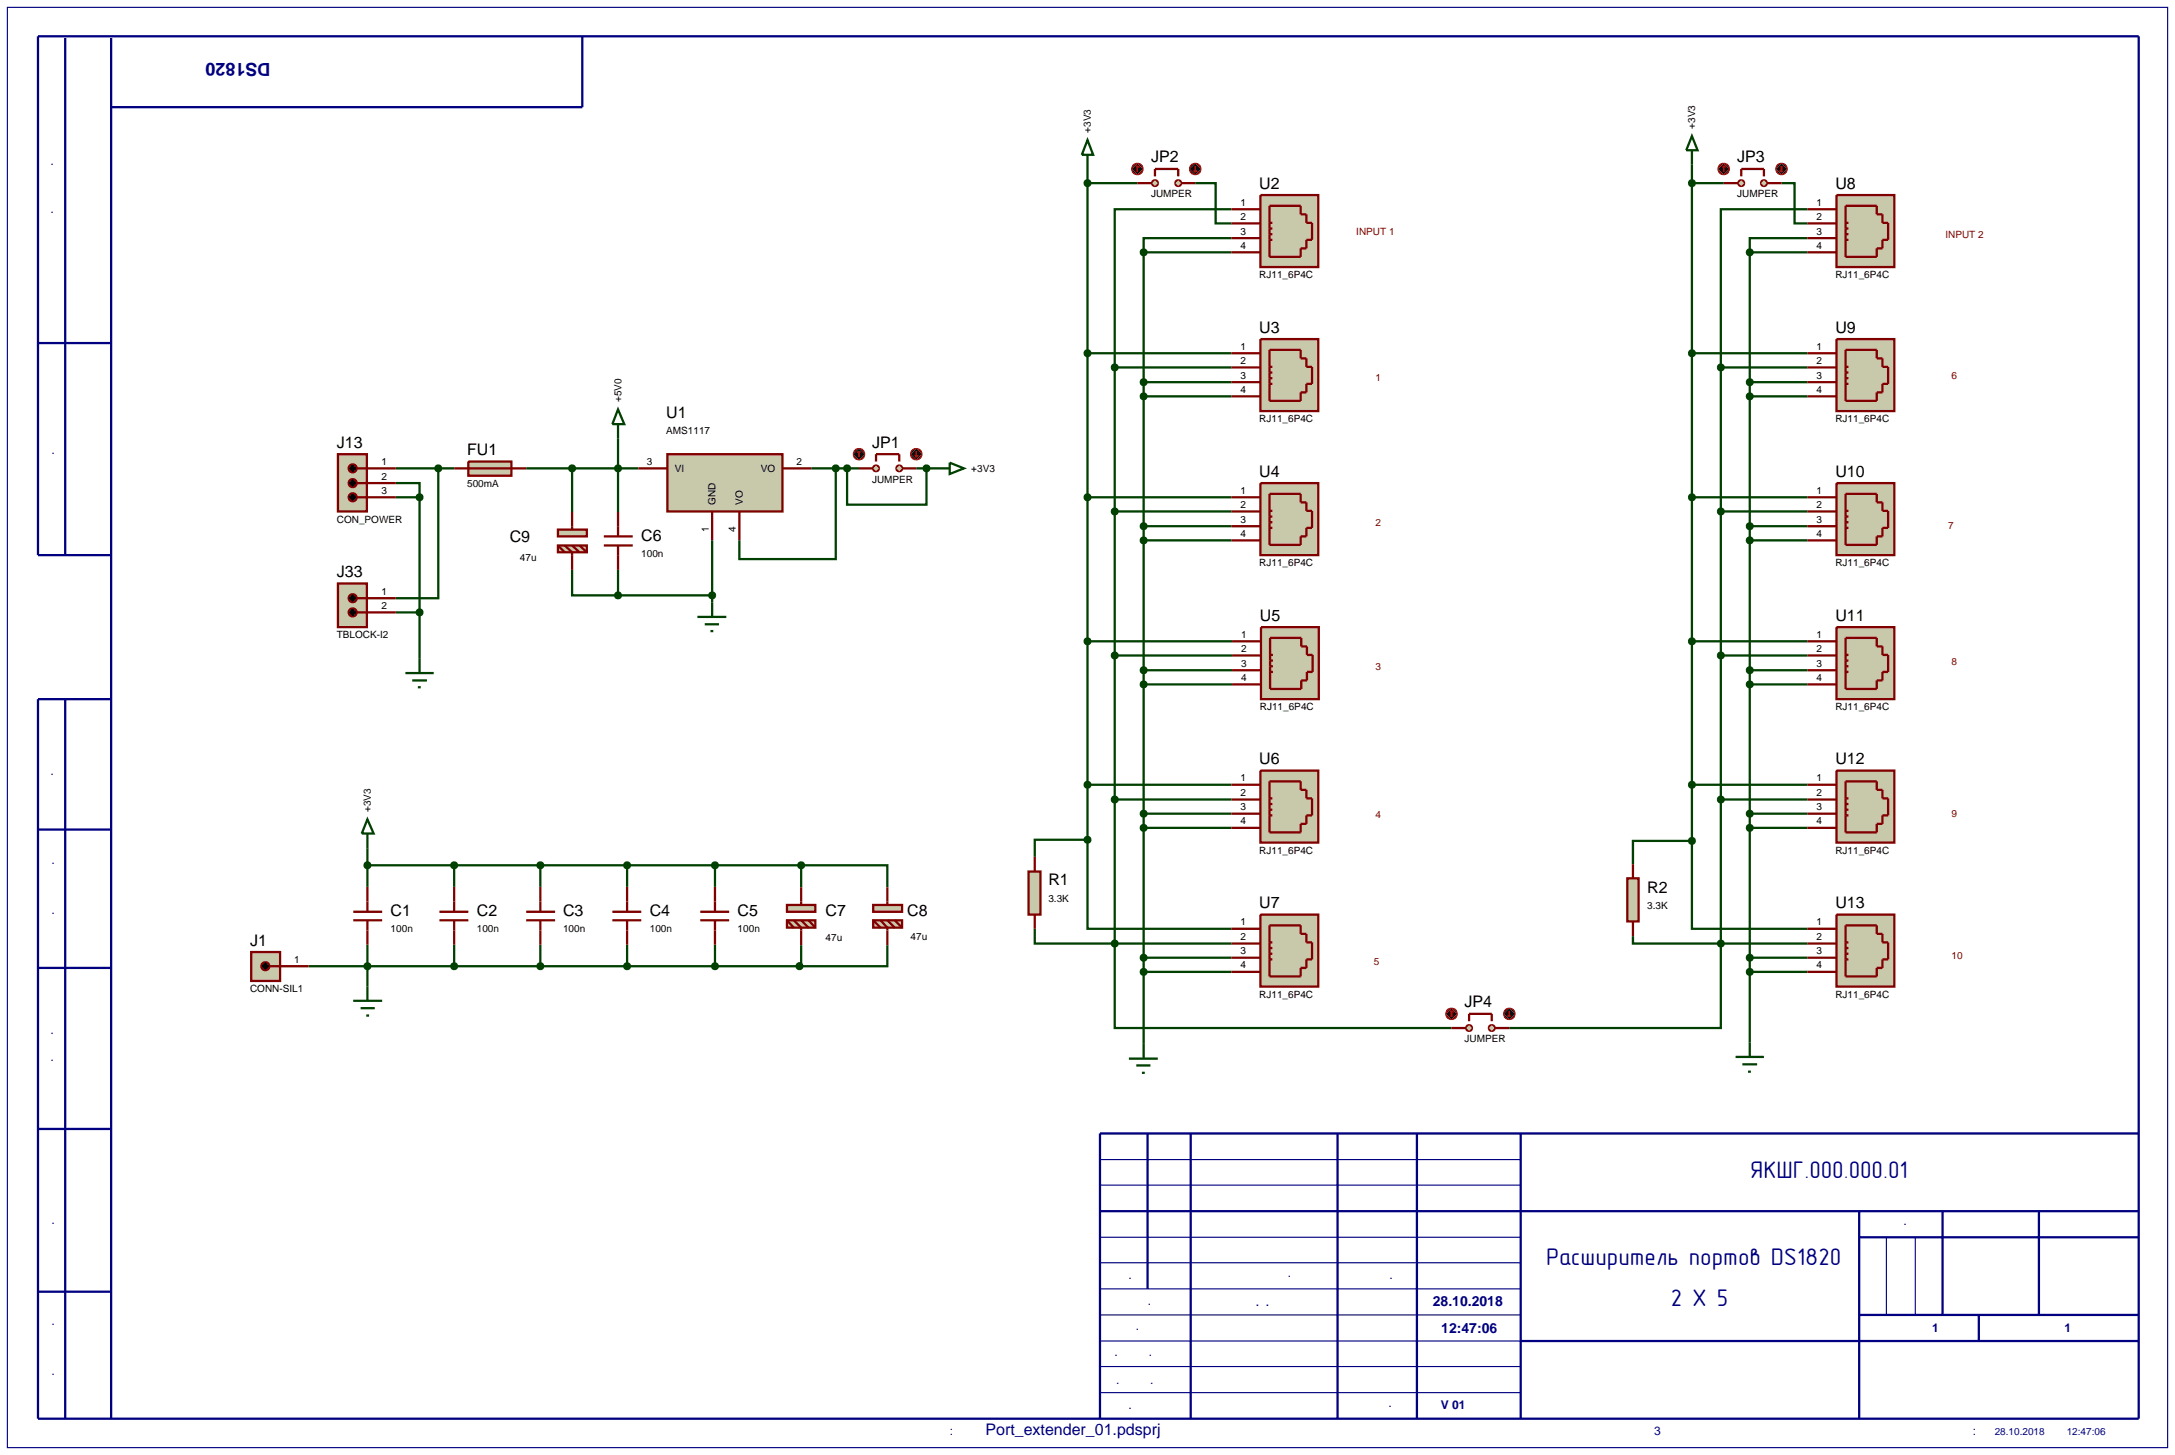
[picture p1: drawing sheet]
<svg xmlns="http://www.w3.org/2000/svg" width="384mm" height="257mm" viewBox="0 0 384 257" stroke-linecap="round" stroke-linejoin="round" font-family="sans-serif">
<path d="M1.3 1.3h381v254h-381zM194 218.2h74.2M194 209h74.2M194 204.5h74.2M332.7 218.2v13.7M337.8 218.2v13.7M194 222.7h74.2M194 231.9h74.2M194 236.5h74.2M194 227.3h74.2M194 241h74.2M194 245.6h74.2" fill="none" stroke="#000080" stroke-width=".2"/>
<g fill="none" stroke="#000080" stroke-width=".4">
<path d="M11.5 6.7v91.2M19.6 6.7v243.5M102.7 6.4v12.5h-83.1M6.7 60.5h12.9M19.6 97.9h-12.9v-91.5h370.5v243.8h-370.5v-126.9h12.9M11.5 123.3v126.9M6.7 146.3h12.9M6.7 170.7h12.9M6.7 199.1h12.9M202.4 199.9v27.4M210 199.9v50.3M235.9 199.9v50.3"/>
<path d="M249.9 199.9v50.3M268.2 199.9v50.3M377.2 199.9h-183.2v50.3M194 213.6h183.2M327.9 213.6v36.6M327.9 218.2h49.3M342.6 213.6v18.3M359.6 213.6v18.3M6.7 227.8h12.9M268.2 236.5h109M327.9 231.9h49.3M349 231.9v4.6"/>
</g>
<g fill="none" stroke="#004000" stroke-width=".4">
<path d="M191.8 29.8v118.3M191.8 32.3h8.8M210.8 32.3h3.6v7.1h2.8M217.2 36.9h-20.6v27.9M298.4 29v119.3M298.4 32.3h5.6M314.2 32.3h2.3v7.1h2.3M318.8 36.9h-15.3v27.9M201.7 44.5h15.5M201.7 44.5v139.6M217.2 42h-15.5v2.5M308.6 44.5v139.4"/>
<path d="M308.6 44.5h10.2M318.8 42h-10.2v2.5M109 77.3v13M191.8 62.3h25.4M196.6 64.8v101.6M196.6 64.8h20.6M201.7 67.4h15.5M201.7 69.9h15.5M298.4 62.3h20.4M303.5 64.8v101.6M303.5 64.8h15.3M308.6 67.4h10.2"/>
<path d="M308.6 69.9h10.2M69.8 85.2h4.2v2.5M69.8 82.6h10.3M69.8 87.7h4.2M74 87.7v28.5M77.3 82.6v22.9h-7.5M92.8 82.6h19.8M100.9 82.6v7.7M125.6 95.3v11M143.1 82.6h8.4M147.4 82.6v16h-17v-3.3M149.4 82.6v6.4h14v-6.4"/>
<path d="M161.6 82.6h3.3M191.8 87.7h25.4M196.6 90.2h20.6M201.7 92.8h15.5M201.7 95.3h15.5M298.4 87.7h20.4M303.5 90.2h15.3M308.6 92.8h10.2M308.6 95.3h10.2M69.8 108h4.2M100.9 100.5v4.5h8.1M109 100.5v4.5"/>
<path d="M109 105h16.6M191.8 113.1h25.5M196.6 115.6h20.7M201.7 118.2h15.6M298.4 113.1h20.4M303.5 115.6h15.3M308.6 118.2h10.2M191.8 138.4h25.4M201.7 120.7h15.6M298.4 138.4h20.4M308.6 120.7h10.2M64.8 149.6v6.8"/>
<path d="M64.8 152.6h76.5M80.1 152.6v3.8M95.3 152.6v3.8M110.6 152.6v3.8M126.1 152.6v3.8M141.3 152.6h15.2v3.9M141.3 152.6v3.9M191.8 148.1v15.7h25.4M191.8 148.1h-9.3v3M196.6 141h20.6M201.7 143.5h15.5M201.7 146h15.5"/>
<path d="M298.4 148.3v15.5h20.4M298.4 148.3h-10.4v4.1M303.5 141h15.3M308.6 143.5h10.2M308.6 146h10.2M54.4 170.4h86.6M64.8 166.6v7.4M80.1 166.6v3.8M95.3 166.6v3.8M110.6 166.6v3.8M126.1 166.6v3.8M141.3 166.7v3.2h-.3v.5"/>
<path d="M156.5 166.7v3.7h-15.5M182.5 163.8v2.6h14.1M196.6 166.4v14.9h59.4M196.6 166.4h20.6M201.7 168.9h15.5M201.7 171.4h15.5M288 165.1v1.3h15.5M303.5 166.4v14.9h-37.3M303.5 166.4h15.3M308.6 168.9h10.2M308.6 171.4h10.2"/>
</g>
<path d="M117.7 80.1h20.3v10.1h-20.3z" fill="#c8c8aa" stroke="#800000" stroke-width=".4"/>
<path d="M112.6 82.6h5.1M125.6 90.2v5.1M130.4 90.2v5.1M138 82.6h5.1" fill="none" stroke="#800000" stroke-width=".4"/>
<path d="M82.6 81.4h7.6v2.5h-7.6z" fill="#c8c8aa" stroke="#800000" stroke-width=".4"/>
<path d="M80.1 82.6h12.7" fill="none" stroke="#800000" stroke-width=".4"/>
<path d="M59.6 80.1h5.1v10.1h-5.1z" fill="#c8c8aa" stroke="#800000" stroke-width=".4"/>
<path d="M62.9 82.6h6.9M62.9 85.2h6.9M62.9 87.7h6.9" fill="none" stroke="#800000" stroke-width=".4"/>
<g fill="#000" stroke="#800000" stroke-width=".4">
<path d="M61.7 82.1l.5-.2-.7 .7zM62.2 81.9a.68 .68 0 0 1 .7 .7zM62.9 82.6a.68 .68 0 0 1-.7 .7zM61.5 82.6l.7 .7a.68 .68 0 0 1-.7-.7z"/>
<path d="M61.7 84.7l.5-.2-.7 .7zM62.2 84.5a.68 .68 0 0 1 .7 .7zM62.9 85.2a.68 .68 0 0 1-.7 .7zM61.5 85.2l.7 .7a.68 .68 0 0 1-.7-.7z"/>
<path d="M61.7 87.2l.5-.2-.7 .7zM62.2 87a.68 .68 0 0 1 .7 .7zM62.9 87.7a.68 .68 0 0 1-.7 .7zM61.5 87.7l.7 .7a.68 .68 0 0 1-.7-.7z"/>
</g>
<path d="M62.2 81.9l.7 .7-.7 .7-.7-.7zM62.2 84.5l.7 .7-.7 .7-.7-.7zM61.5 87.7l.7-.7 .7 .7-.7 .7z" fill="#000"/>
<path d="M59.6 102.9h5.1v7.7h-5.1z" fill="#c8c8aa" stroke="#800000" stroke-width=".4"/>
<g fill="none" stroke="#800000" stroke-width=".4">
<path d="M62.9 105.5h6.9M62.9 108h6.9M64.8 156.4v4.4M80.1 156.4v4.4M95.3 156.4v4.4M110.6 156.4v4.4M126.1 156.4v4.4M62.3 162.3h5.1M62.3 160.8h5.1M64.8 162.3v4.3M77.5 162.3h5.1M77.5 160.8h5.1"/>
<path d="M80.1 162.3v4.3M92.8 162.3h5.1M92.8 160.8h5.1M95.3 162.3v4.3M108 162.3h5.1M108 160.8h5.1M110.6 162.3v4.3M123.5 162.3h5.1M123.5 160.8h5.1M126.1 162.3v4.3"/>
</g>
<g fill="#000" stroke="#800000" stroke-width=".4">
<path d="M61.7 105l.5-.2-.7 .7zM62.2 104.8a.68 .68 0 0 1 .7 .7zM62.9 105.5a.68 .68 0 0 1-.7 .7zM61.5 105.5l.7 .7a.68 .68 0 0 1-.7-.7z"/>
<path d="M61.7 107.5l.5-.2-.7 .7zM62.2 107.3a.68 .68 0 0 1 .7 .7zM62.9 108a.68 .68 0 0 1-.7 .7zM61.5 108l.7 .7a.68 .68 0 0 1-.7-.7z"/>
</g>
<path d="M61.5 105.5l.7-.7 .7 .7-.7 .7zM62.2 107.3l.7 .7-.7 .7-.7-.7z" fill="#000"/>
<g fill="#c8c8aa" stroke="#800000" stroke-width=".4">
<path d="M138.8 159.6h5v1.2h-5z"/>
<path d="M138.8 162.3h5v1.3h-5z"/>
</g>
<path d="M141.3 156.5v3.1M138.8 162.3l1.2 1.3M140 162.3l1.3 1.3v3.1M141.3 162.3l1.3 1.3M142.6 162.3l1.2 1.3" fill="none" stroke="#800000" stroke-width=".4"/>
<g fill="#c8c8aa" stroke="#800000" stroke-width=".4">
<path d="M154 159.6h5.1v1.2h-5.1z"/>
<path d="M154 162.3h5.1v1.3h-5.1z"/>
</g>
<path d="M156.5 156.5v3.1M154 162.3l1.3 1.3M155.3 162.3l1.2 1.3v3.1M156.5 162.3l1.3 1.3M157.8 162.3l1.3 1.3" fill="none" stroke="#800000" stroke-width=".4"/>
<g fill="#c8c8aa" stroke="#800000" stroke-width=".4">
<path d="M98.4 93.4h5.1v1.2h-5.1z"/>
<path d="M98.4 96.2h5.1v1.2h-5.1z"/>
</g>
<path d="M98.4 96.2l1.2 1.2M99.6 96.2l1.3 1.2v3.1M100.9 90.3v3.1M100.9 96.2l1.3 1.2M102.2 96.2l1.3 1.2M106.5 96.2h5.1M106.5 94.6h5.1M109 90.3v4.3M109 96.2v4.3" fill="none" stroke="#800000" stroke-width=".4"/>
<path d="M71.5 118.7h5M72.7 120h2.6M74 116.2v2.5M123 108.8h5.1M124.3 110.1h2.5M125.3 111.3h.5M125.6 106.3v2.5M73.7 121.2h.5M62.3 176.5h5.1M63.6 177.8h2.5M64.6 179.1h.5M64.8 174v2.5" fill="none" stroke="#004000" stroke-width=".4"/>
<path d="M73.6 107.7l.4-.2-.5 .5zM74 107.5l.4 .2 .1 .3zM74.5 108l-.1 .3-.4 .2zM73.5 108l.5 .5-.3-.1z" fill="#004000" stroke="#004000" stroke-width=".4"/>
<path d="M73.5 108l.5-.5 .5 .5-.5 .5z" fill="#004000"/>
<g fill="none" stroke="#004000" stroke-width=".4">
<path d="M191.8 24.7l1 2.6h-2zM191.8 27.3v2.5M298.4 24l1 2.5h-2zM298.4 26.5v2.5M109 72.2l1.1 2.6h-2.1zM109 74.8v2.5M164.9 82.6h2.6M167.5 81.6l2.5 1-2.5 1zM64.8 144.5l1.1 2.5h-2.1zM64.8 147v2.6M199.1 186.7h5.1M200.4 187.9h2.5"/>
<path d="M201.4 189.2h.5M201.7 184.1v2.6M306.1 186.4h5M307.3 187.7h2.6M308.3 189h.5M308.6 183.9v2.5"/>
</g>
<path d="M108.7 82.2l.3-.1-.5 .5zM109 82.1l.4 .2 .1 .3zM109 83.1l.5-.5-.2 .4zM108.5 82.6l.5 .5-.4-.2z" fill="#004000" stroke="#004000" stroke-width=".4"/>
<path d="M109 82.1l.5 .5-.5 .5-.5-.5z" fill="#004000"/>
<path d="M64.4 152.3l.4-.2-.5 .5zM64.8 152.1l.4 .2 .1 .3zM65.3 152.6l-.2 .4-.3 .1zM64.3 152.6l.5 .5-.3-.1z" fill="#004000" stroke="#004000" stroke-width=".4"/>
<path d="M64.3 152.6l.5-.5 .5 .5-.5 .5z" fill="#004000"/>
<path d="M64.5 170l.3-.1-.5 .5zM64.8 169.9l.4 .2 .1 .3zM64.8 170.9l.5-.5-.2 .4zM64.3 170.4l.5 .5-.3-.1z" fill="#004000" stroke="#004000" stroke-width=".4"/>
<path d="M64.8 169.9l.5 .5-.5 .5-.5-.5z" fill="#004000"/>
<path d="M79.7 152.3l.4-.2-.5 .5zM80.1 152.1l.3 .1 .2 .4zM80.6 152.6l-.2 .4-.3 .1zM79.6 152.6l.5 .5-.3-.1z" fill="#004000" stroke="#004000" stroke-width=".4"/>
<path d="M79.6 152.6l.5-.5 .5 .5-.5 .5z" fill="#004000"/>
<path d="M94.9 152.3l.4-.2-.5 .5zM95.3 152.1l.4 .2 .1 .3zM95.8 152.6l-.2 .4-.3 .1zM94.8 152.6l.5 .5-.3-.1z" fill="#004000" stroke="#004000" stroke-width=".4"/>
<path d="M94.8 152.6l.5-.5 .5 .5-.5 .5z" fill="#004000"/>
<path d="M110.2 152.3l.4-.2-.5 .5zM110.6 152.1l.4 .2 .1 .3zM111.1 152.6l-.2 .4-.3 .1zM110.1 152.6l.5 .5-.3-.1z" fill="#004000" stroke="#004000" stroke-width=".4"/>
<path d="M110.1 152.6l.5-.5 .5 .5-.5 .5z" fill="#004000"/>
<path d="M79.8 170l.3-.1-.5 .5zM80.1 169.9l.3 .1 .2 .4zM80.1 170.9l.5-.5-.2 .4zM79.6 170.4l.5 .5-.3-.1z" fill="#004000" stroke="#004000" stroke-width=".4"/>
<path d="M80.1 169.9l.5 .5-.5 .5-.5-.5z" fill="#004000"/>
<path d="M95 170l.3-.1-.5 .5zM95.3 169.9l.4 .2 .1 .3zM95.8 170.4l-.2 .4-.3 .1zM94.8 170.4l.5 .5-.3-.1z" fill="#004000" stroke="#004000" stroke-width=".4"/>
<path d="M95.3 169.9l.5 .5-.5 .5-.5-.5z" fill="#004000"/>
<path d="M110.3 170l.3-.1-.5 .5zM110.6 169.9l.4 .2 .1 .3zM111.1 170.4l-.2 .4-.3 .1zM110.1 170.4l.5 .5-.3-.1z" fill="#004000" stroke="#004000" stroke-width=".4"/>
<path d="M110.6 169.9l.5 .5-.5 .5-.5-.5z" fill="#004000"/>
<path d="M147 82.3l.4-.2-.5 .5zM147.4 82.1l.4 .2 .1 .3zM147.9 82.6l-.1 .3-.4 .2zM146.9 82.6l.5 .5-.3-.1z" fill="#004000" stroke="#004000" stroke-width=".4"/>
<path d="M146.9 82.6l.5-.5 .5 .5-.5 .5z" fill="#004000"/>
<path d="M222.3 34.4h10.2v12.7h-10.2z" fill="#c8c8aa" stroke="#800000" stroke-width=".4"/>
<path d="M217.2 39.4h5.1M217.2 36.9h5.1M223.9 36.3h5.5v1.5h1v1.5h1v3h-1v1.5h-1v1.5h-5.5zM223.9 39.3h.5M217.2 44.5h5.1M217.2 42h5.1M223.9 42.3h.5M223.9 40.3h.5M223.9 41.3h.5" fill="none" stroke="#800000" stroke-width=".4"/>
<path d="M222.3 59.8h10.2v12.7h-10.2z" fill="#c8c8aa" stroke="#800000" stroke-width=".4"/>
<path d="M217.2 69.9h5.1M217.2 67.4h5.1M217.2 64.8h5.1M217.2 62.3h5.1M223.9 61.7h5.5v1.5h1v1.5h1v3h-1v1.5h-1v1.5h-5.5zM223.9 64.7h.5M223.9 67.7h.5M223.9 65.7h.5M223.9 66.7h.5" fill="none" stroke="#800000" stroke-width=".4"/>
<path d="M222.3 85.2h10.2v12.7h-10.2z" fill="#c8c8aa" stroke="#800000" stroke-width=".4"/>
<path d="M217.2 95.3h5.1M217.2 92.8h5.1M217.2 90.2h5.1M217.2 87.7h5.1M223.9 87.1h5.5v1.5h1v1.5h1v3h-1v1.5h-1v1.5h-5.5zM223.9 90.1h.5M223.9 93.1h.5M223.9 91.1h.5M223.9 92.1h.5" fill="none" stroke="#800000" stroke-width=".4"/>
<path d="M222.4 110.6h10.2v12.7h-10.2z" fill="#c8c8aa" stroke="#800000" stroke-width=".4"/>
<path d="M217.3 118.2h5.1M217.3 115.6h5.1M217.3 113.1h5.1M224 112.5h5.5v1.5h1v1.5h1v3h-1v1.5h-1v1.5h-5.5zM224 115.5h.5M224 118.5h.5M224 116.5h.5M224 117.5h.5M217.3 120.7h5.1" fill="none" stroke="#800000" stroke-width=".4"/>
<path d="M222.3 135.9h10.2v12.7h-10.2z" fill="#c8c8aa" stroke="#800000" stroke-width=".4"/>
<path d="M217.2 138.4h5.1M223.9 137.8h5.5v1.5h1v1.5h1v3h-1v1.5h-1v1.5h-5.5zM217.2 146h5.1M217.2 143.5h5.1M217.2 141h5.1M223.9 140.8h.5M223.9 143.8h.5M223.9 141.8h.5M223.9 142.8h.5" fill="none" stroke="#800000" stroke-width=".4"/>
<path d="M222.3 161.3h10.2v12.7h-10.2z" fill="#c8c8aa" stroke="#800000" stroke-width=".4"/>
<path d="M217.2 171.4h5.1M217.2 168.9h5.1M217.2 166.4h5.1M217.2 163.8h5.1M223.9 163.2h5.5v1.5h1v1.5h1v3h-1v1.5h-1v1.5h-5.5zM223.9 166.2h.5M223.9 169.2h.5M223.9 167.2h.5M223.9 168.2h.5" fill="none" stroke="#800000" stroke-width=".4"/>
<path d="M323.9 34.4h10.2v12.7h-10.2z" fill="#c8c8aa" stroke="#800000" stroke-width=".4"/>
<path d="M318.8 39.4h5.1M318.8 36.9h5.1M325.5 36.3h5.5v1.5h1v1.5h1v3h-1v1.5h-1v1.5h-5.5zM325.5 39.3h.5M318.8 44.5h5.1M318.8 42h5.1M325.5 42.3h.5M325.5 40.3h.5M325.5 41.3h.5" fill="none" stroke="#800000" stroke-width=".4"/>
<path d="M323.9 59.8h10.2v12.7h-10.2z" fill="#c8c8aa" stroke="#800000" stroke-width=".4"/>
<path d="M318.8 69.9h5.1M318.8 67.4h5.1M318.8 64.8h5.1M318.8 62.3h5.1M325.5 61.7h5.5v1.5h1v1.5h1v3h-1v1.5h-1v1.5h-5.5zM325.5 64.7h.5M325.5 67.7h.5M325.5 65.7h.5M325.5 66.7h.5" fill="none" stroke="#800000" stroke-width=".4"/>
<path d="M323.9 85.2h10.2v12.7h-10.2z" fill="#c8c8aa" stroke="#800000" stroke-width=".4"/>
<path d="M318.8 95.3h5.1M318.8 92.8h5.1M318.8 90.2h5.1M318.8 87.7h5.1M325.5 87.1h5.5v1.5h1v1.5h1v3h-1v1.5h-1v1.5h-5.5zM325.5 90.1h.5M325.5 93.1h.5M325.5 91.1h.5M325.5 92.1h.5" fill="none" stroke="#800000" stroke-width=".4"/>
<path d="M323.9 110.6h10.2v12.7h-10.2z" fill="#c8c8aa" stroke="#800000" stroke-width=".4"/>
<path d="M318.8 118.2h5.1M318.8 115.6h5.1M318.8 113.1h5.1M325.5 112.5h5.5v1.5h1v1.5h1v3h-1v1.5h-1v1.5h-5.5zM325.5 115.5h.5M325.5 118.5h.5M325.5 116.5h.5M325.5 117.5h.5M318.8 120.7h5.1" fill="none" stroke="#800000" stroke-width=".4"/>
<path d="M323.9 135.9h10.2v12.7h-10.2z" fill="#c8c8aa" stroke="#800000" stroke-width=".4"/>
<path d="M318.8 138.4h5.1M325.5 137.8h5.5v1.5h1v1.5h1v3h-1v1.5h-1v1.5h-5.5zM318.8 146h5.1M318.8 143.5h5.1M318.8 141h5.1M325.5 140.8h.5M325.5 143.8h.5M325.5 141.8h.5M325.5 142.8h.5" fill="none" stroke="#800000" stroke-width=".4"/>
<path d="M323.9 161.3h10.2v12.7h-10.2z" fill="#c8c8aa" stroke="#800000" stroke-width=".4"/>
<path d="M318.8 171.4h5.1M318.8 168.9h5.1M318.8 166.4h5.1M318.8 163.8h5.1M325.5 163.2h5.5v1.5h1v1.5h1v3h-1v1.5h-1v1.5h-5.5zM325.5 166.2h.5M325.5 169.2h.5M325.5 167.2h.5M325.5 168.2h.5" fill="none" stroke="#800000" stroke-width=".4"/>
<path d="M308.2 67.1l.4-.2-.5 .5zM308.6 66.9l.3 .1 .2 .4zM308.6 67.9l.5-.5-.2 .4zM308.1 67.4l.5 .5-.3-.1z" fill="#004000" stroke="#004000" stroke-width=".4"/>
<path d="M308.1 67.4l.5-.5 .5 .5-.5 .5z" fill="#004000"/>
<path d="M308.2 69.6l.4-.2-.5 .5zM308.6 69.4l.4 .2 .1 .3zM309.1 69.9l-.1 .3-.4 .2zM308.1 69.9l.5 .5-.3-.1z" fill="#004000" stroke="#004000" stroke-width=".4"/>
<path d="M308.1 69.9l.5-.5 .5 .5-.5 .5z" fill="#004000"/>
<path d="M308.2 92.5l.4-.2-.5 .5zM308.6 92.3l.4 .2 .1 .3zM308.6 93.3l.5-.5-.1 .3zM308.1 92.8l.5 .5-.3-.1z" fill="#004000" stroke="#004000" stroke-width=".4"/>
<path d="M308.1 92.8l.5-.5 .5 .5-.5 .5z" fill="#004000"/>
<path d="M308.3 94.9l.3-.1-.5 .5zM308.6 94.8l.4 .2 .1 .3zM308.6 95.8l.5-.5-.1 .3zM308.1 95.3l.5 .5-.3-.1z" fill="#004000" stroke="#004000" stroke-width=".4"/>
<path d="M308.6 94.8l.5 .5-.5 .5-.5-.5z" fill="#004000"/>
<path d="M308.2 44.2l.4-.2-.5 .5zM308.6 44l.4 .2 .1 .3zM309.1 44.5l-.1 .3-.4 .2zM308.1 44.5l.5 .5-.3-.1z" fill="#004000" stroke="#004000" stroke-width=".4"/>
<path d="M308.1 44.5l.5-.5 .5 .5-.5 .5z" fill="#004000"/>
<path d="M308.2 117.9l.4-.2-.5 .5zM308.6 117.7l.4 .2 .1 .3zM308.6 118.7l.5-.5-.1 .3zM308.1 118.2l.5 .5-.3-.1z" fill="#004000" stroke="#004000" stroke-width=".4"/>
<path d="M308.1 118.2l.5-.5 .5 .5-.5 .5z" fill="#004000"/>
<path d="M308.3 120.3l.3-.1-.5 .5zM308.6 120.2l.4 .2 .1 .3zM308.6 121.2l.5-.5-.1 .3zM308.1 120.7l.5 .5-.3-.1z" fill="#004000" stroke="#004000" stroke-width=".4"/>
<path d="M308.6 120.2l.5 .5-.5 .5-.5-.5z" fill="#004000"/>
<path d="M308.3 143.1l.3-.1-.5 .5zM308.6 143l.4 .2 .1 .3zM308.6 144l.5-.5-.1 .3zM308.1 143.5l.5 .5-.3-.1z" fill="#004000" stroke="#004000" stroke-width=".4"/>
<path d="M308.6 143l.5 .5-.5 .5-.5-.5z" fill="#004000"/>
<path d="M308.2 145.7l.4-.2-.5 .5zM308.6 145.5l.4 .2 .1 .3zM309.1 146l-.1 .3-.4 .2zM308.1 146l.5 .5-.4-.2z" fill="#004000" stroke="#004000" stroke-width=".4"/>
<path d="M308.1 146l.5-.5 .5 .5-.5 .5z" fill="#004000"/>
<path d="M308.3 168.5l.3-.1-.5 .5zM308.6 168.4l.4 .2 .1 .3zM308.6 169.4l.5-.5-.2 .4zM308.1 168.9l.5 .5-.3-.1z" fill="#004000" stroke="#004000" stroke-width=".4"/>
<path d="M308.6 168.4l.5 .5-.5 .5-.5-.5z" fill="#004000"/>
<path d="M308.2 171.1l.4-.2-.5 .5zM308.6 170.9l.3 .1 .2 .4zM309.1 171.4l-.1 .3-.4 .2zM308.1 171.4l.5 .5-.4-.2z" fill="#004000" stroke="#004000" stroke-width=".4"/>
<path d="M308.1 171.4l.5-.5 .5 .5-.5 .5z" fill="#004000"/>
<path d="M201.4 44.1l.3-.1-.5 .5zM201.7 44l.4 .2 .1 .3zM202.2 44.5l-.2 .4-.3 .1zM201.2 44.5l.5 .5-.4-.2z" fill="#004000" stroke="#004000" stroke-width=".4"/>
<path d="M201.7 44l.5 .5-.5 .5-.5-.5z" fill="#004000"/>
<path d="M201.4 67l.3-.1-.5 .5zM201.7 66.9l.3 .1 .2 .4zM202.2 67.4l-.2 .4-.3 .1zM201.2 67.4l.5 .5-.4-.2z" fill="#004000" stroke="#004000" stroke-width=".4"/>
<path d="M201.2 67.4l.5-.5 .5 .5-.5 .5z" fill="#004000"/>
<path d="M201.4 69.5l.3-.1-.5 .5zM201.7 69.4l.4 .2 .1 .3zM202.2 69.9l-.2 .4-.3 .1zM201.2 69.9l.5 .5-.4-.2z" fill="#004000" stroke="#004000" stroke-width=".4"/>
<path d="M201.7 69.4l.5 .5-.5 .5-.5-.5z" fill="#004000"/>
<path d="M201.3 92.5l.4-.2-.5 .5zM201.7 92.3l.3 .1 .2 .4zM202.2 92.8l-.2 .4-.3 .1zM201.2 92.8l.5 .5-.4-.2z" fill="#004000" stroke="#004000" stroke-width=".4"/>
<path d="M201.2 92.8l.5-.5 .5 .5-.5 .5z" fill="#004000"/>
<path d="M201.4 94.9l.3-.1-.5 .5zM201.7 94.8l.4 .2 .1 .3zM202.2 95.3l-.2 .4-.3 .1zM201.2 95.3l.5 .5-.4-.2z" fill="#004000" stroke="#004000" stroke-width=".4"/>
<path d="M201.7 94.8l.5 .5-.5 .5-.5-.5z" fill="#004000"/>
<path d="M201.4 143.1l.3-.1-.5 .5zM201.7 143l.4 .2 .1 .3zM202.2 143.5l-.2 .4-.3 .1zM201.2 143.5l.5 .5-.4-.2z" fill="#004000" stroke="#004000" stroke-width=".4"/>
<path d="M201.7 143l.5 .5-.5 .5-.5-.5z" fill="#004000"/>
<path d="M201.3 145.7l.4-.2-.5 .5zM201.7 145.5l.3 .1 .2 .4zM202.2 146l-.1 .3-.4 .2zM201.2 146l.5 .5-.4-.2z" fill="#004000" stroke="#004000" stroke-width=".4"/>
<path d="M201.2 146l.5-.5 .5 .5-.5 .5z" fill="#004000"/>
<path d="M201.4 168.5l.3-.1-.5 .5zM201.7 168.4l.4 .2 .1 .3zM202.2 168.9l-.2 .4-.3 .1zM201.2 168.9l.5 .5-.4-.2z" fill="#004000" stroke="#004000" stroke-width=".4"/>
<path d="M201.7 168.4l.5 .5-.5 .5-.5-.5z" fill="#004000"/>
<path d="M201.4 171l.3-.1-.5 .5zM201.7 170.9l.3 .1 .2 .4zM202.2 171.4l-.1 .3-.4 .2zM201.2 171.4l.5 .5-.4-.2z" fill="#004000" stroke="#004000" stroke-width=".4"/>
<path d="M201.7 170.9l.5 .5-.5 .5-.5-.5z" fill="#004000"/>
<path d="M191.4 138.1l.4-.2-.5 .5zM191.8 137.9l.4 .2 .1 .3zM192.3 138.4l-.1 .3-.4 .2zM191.3 138.4l.5 .5-.4-.2z" fill="#004000" stroke="#004000" stroke-width=".4"/>
<path d="M191.3 138.4l.5-.5 .5 .5-.5 .5z" fill="#004000"/>
<path d="M191.4 87.4l.4-.2-.5 .5zM191.8 87.2l.4 .2 .1 .3zM192.3 87.7l-.1 .3-.4 .2zM191.3 87.7l.5 .5-.4-.2z" fill="#004000" stroke="#004000" stroke-width=".4"/>
<path d="M191.3 87.7l.5-.5 .5 .5-.5 .5z" fill="#004000"/>
<path d="M191.5 61.9l.3-.1-.5 .5zM191.8 61.8l.4 .2 .1 .3zM192.3 62.3l-.1 .3-.4 .2zM191.3 62.3l.5 .5-.4-.2z" fill="#004000" stroke="#004000" stroke-width=".4"/>
<path d="M191.8 61.8l.5 .5-.5 .5-.5-.5z" fill="#004000"/>
<path d="M298.1 61.9l.3-.1-.5 .5zM298.4 61.8l.3 .1 .2 .4zM298.4 62.8l.5-.5-.2 .4zM297.9 62.3l.5 .5-.4-.2z" fill="#004000" stroke="#004000" stroke-width=".4"/>
<path d="M298.4 61.8l.5 .5-.5 .5-.5-.5z" fill="#004000"/>
<path d="M298 87.4l.4-.2-.5 .5zM298.4 87.2l.3 .1 .2 .4zM298.4 88.2l.5-.5-.1 .3zM297.9 87.7l.5 .5-.4-.2z" fill="#004000" stroke="#004000" stroke-width=".4"/>
<path d="M298.4 87.2l.5 .5-.5 .5-.5-.5z" fill="#004000"/>
<path d="M298 112.8l.4-.2-.5 .5zM298.4 112.6l.3 .1 .2 .4zM298.4 113.6l.5-.5-.1 .3zM297.9 113.1l.5 .5-.4-.2z" fill="#004000" stroke="#004000" stroke-width=".4"/>
<path d="M298.4 112.6l.5 .5-.5 .5-.5-.5z" fill="#004000"/>
<path d="M298 138.1l.4-.2-.5 .5zM298.4 137.9l.4 .2 .1 .3zM298.4 138.9l.5-.5-.2 .4zM297.9 138.4l.5 .5-.4-.2z" fill="#004000" stroke="#004000" stroke-width=".4"/>
<path d="M297.9 138.4l.5-.5 .5 .5-.5 .5z" fill="#004000"/>
<path d="M303.1 89.9l.4-.2-.5 .5zM303.5 89.7l.4 .2 .1 .3zM304 90.2l-.1 .3-.4 .2zM303 90.2l.5 .5-.4-.2z" fill="#004000" stroke="#004000" stroke-width=".4"/>
<path d="M303 90.2l.5-.5 .5 .5-.5 .5z" fill="#004000"/>
<path d="M303.1 140.7l.4-.2-.5 .5zM303.5 140.5l.4 .2 .1 .3zM304 141l-.1 .3-.4 .2zM303 141l.5 .5-.4-.2z" fill="#004000" stroke="#004000" stroke-width=".4"/>
<path d="M303 141l.5-.5 .5 .5-.5 .5z" fill="#004000"/>
<path d="M196.3 140.6l.3-.1-.5 .5zM196.6 140.5l.3 .1 .2 .4zM196.6 141.5l.5-.5-.2 .4zM196.1 141l.5 .5-.3-.1z" fill="#004000" stroke="#004000" stroke-width=".4"/>
<path d="M196.1 141l.5-.5 .5 .5-.5 .5z" fill="#004000"/>
<path d="M196.3 115.2l.3-.1-.5 .5zM196.6 115.1l.3 .1 .2 .4zM196.6 116.1l.5-.5-.2 .4zM196.1 115.6l.5 .5-.3-.1z" fill="#004000" stroke="#004000" stroke-width=".4"/>
<path d="M196.1 115.6l.5-.5 .5 .5-.5 .5z" fill="#004000"/>
<path d="M196.3 89.8l.3-.1-.5 .5zM196.6 89.7l.3 .1 .2 .4zM196.6 90.7l.5-.5-.2 .4zM196.1 90.2l.5 .5-.3-.1z" fill="#004000" stroke="#004000" stroke-width=".4"/>
<path d="M196.1 90.2l.5-.5 .5 .5-.5 .5z" fill="#004000"/>
<path d="M201.3 117.9l.4-.2-.5 .5zM201.7 117.7l.3 .1 .2 .4zM202.2 118.2l-.2 .4-.3 .1zM201.2 118.2l.5 .5-.4-.2z" fill="#004000" stroke="#004000" stroke-width=".4"/>
<path d="M201.7 117.7l.5 .5-.5 .5-.5-.5z" fill="#004000"/>
<path d="M201.4 120.3l.3-.1-.5 .5zM201.7 120.2l.4 .2 .1 .3zM202.2 120.7l-.2 .4-.3 .1zM201.2 120.7l.5 .5-.4-.2z" fill="#004000" stroke="#004000" stroke-width=".4"/>
<path d="M201.7 120.2l.5 .5-.5 .5-.5-.5z" fill="#004000"/>
<path d="M154.5 81.4v-1.3h4.1v1.3" fill="none" stroke="#800000" stroke-width=".4"/>
<g fill="#c8c8aa" stroke="#800000" stroke-width=".4">
<path d="M154.2 82.2l.3-.1-.5 .5zM154.5 82.1l.4 .2 .1 .3zM155 82.6l-.1 .3-.4 .2zM154 82.6l.5 .5-.3-.1z"/>
<path d="M158.2 82.3l.4-.2-.5 .5zM158.6 82.1l.4 .2 .1 .3zM159.1 82.6l-.1 .3-.4 .2zM158.1 82.6l.5 .5-.3-.1z"/>
</g>
<g fill="#c8c8aa">
<path d="M154 82.6l.5-.5 .5 .5-.5 .5z"/>
<path d="M158.1 82.6l.5-.5 .5 .5-.5 .5z"/>
</g>
<path d="M151.5 82.6h2.5M159.1 82.6h2.5" fill="none" stroke="#800000" stroke-width=".4"/>
<path d="M150.8 79.4l.7-.3-1 1zM151.5 79.1a.94 .94 0 0 1 1 1zM152.5 80.1a.94 .94 0 0 1-1 1zM150.5 80.1l1 1a.94 .94 0 0 1-1-1z" fill="#400000" stroke="#f00" stroke-width=".2"/>
<path d="M150.5 80.1l1-1 1 1-1 1z" fill="#400000"/>
<path d="M151.5 79.6l-.3 .2M151.5 79.6l.2 .2M151.5 79.6v1" fill="none" stroke="#f00" stroke-width=".2"/>
<path d="M160.9 79.4l.7-.3-1 1zM161.6 79.1a.94 .94 0 0 1 1 1zM162.6 80.1a.94 .94 0 0 1-1 1zM160.6 80.1l1 1a.94 .94 0 0 1-1-1z" fill="#400000" stroke="#f00" stroke-width=".2"/>
<path d="M160.6 80.1l1-1 1 1-1 1z" fill="#400000"/>
<path d="M161.6 79.6v1M161.4 80.3l.2 .3M161.9 80.3l-.3 .3" fill="none" stroke="#f00" stroke-width=".2"/>
<path d="M203.7 31.1v-1.3h4.1v1.3" fill="none" stroke="#800000" stroke-width=".4"/>
<g fill="#c8c8aa" stroke="#800000" stroke-width=".4">
<path d="M203.4 31.9l.3-.1-.5 .5zM203.7 31.8l.3 .1 .2 .4zM203.7 32.8l.5-.5-.2 .4zM203.2 32.3l.5 .5-.4-.2z"/>
<path d="M207.5 31.9l.3-.1-.5 .5zM207.8 31.8l.3 .1 .2 .4zM207.8 32.8l.5-.5-.2 .4zM207.3 32.3l.5 .5-.4-.2z"/>
</g>
<g fill="#c8c8aa">
<path d="M203.7 31.8l.5 .5-.5 .5-.5-.5z"/>
<path d="M207.8 31.8l.5 .5-.5 .5-.5-.5z"/>
</g>
<path d="M200.6 32.3h2.6M208.3 32.3h2.5" fill="none" stroke="#800000" stroke-width=".4"/>
<path d="M199.9 29.1l.7-.3-1 1zM200.6 28.8a.94 .94 0 0 1 1 1zM200.6 30.8l1-1a.94 .94 0 0 1-1 1zM199.6 29.8l1 1a.94 .94 0 0 1-1-1z" fill="#400000" stroke="#f00" stroke-width=".2"/>
<path d="M199.6 29.8l1-1 1 1-1 1z" fill="#400000"/>
<path d="M200.6 29.3l-.2 .2M200.6 29.3l.3 .2M200.6 29.3v1" fill="none" stroke="#f00" stroke-width=".2"/>
<path d="M210.1 29.1l.7-.3-1 1zM210.8 28.8a.94 .94 0 0 1 1 1zM211.8 29.8a.94 .94 0 0 1-1 1zM209.8 29.8l1 1a.94 .94 0 0 1-1-1z" fill="#400000" stroke="#f00" stroke-width=".2"/>
<path d="M209.8 29.8l1-1 1 1-1 1z" fill="#400000"/>
<path d="M210.5 30.1l.3 .2M210.8 29.3v1M211.1 30.1l-.3 .2" fill="none" stroke="#f00" stroke-width=".2"/>
<path d="M307.1 31.1v-1.3h4v1.3" fill="none" stroke="#800000" stroke-width=".4"/>
<g fill="#c8c8aa" stroke="#800000" stroke-width=".4">
<path d="M306.7 32l.4-.2-.5 .5zM307.1 31.8l.4 .2 .1 .3zM307.1 32.8l.5-.5-.1 .3zM306.6 32.3l.5 .5-.3-.1z"/>
<path d="M310.8 31.9l.3-.1-.5 .5zM311.1 31.8l.3 .1 .2 .4zM311.1 32.8l.5-.5-.2 .4zM310.6 32.3l.5 .5-.3-.1z"/>
</g>
<g fill="#c8c8aa">
<path d="M306.6 32.3l.5-.5 .5 .5-.5 .5z"/>
<path d="M311.1 31.8l.5 .5-.5 .5-.5-.5z"/>
</g>
<path d="M304 32.3h2.6M311.6 32.3h2.6" fill="none" stroke="#800000" stroke-width=".4"/>
<path d="M303.3 29.1l.7-.3-1 1zM304 28.8a.94 .94 0 0 1 1 1zM305 29.8a.94 .94 0 0 1-1 1zM303 29.8l1 1a.94 .94 0 0 1-1-1z" fill="#400000" stroke="#f00" stroke-width=".2"/>
<path d="M303 29.8l1-1 1 1-1 1z" fill="#400000"/>
<path d="M304 29.3l-.2 .2M304 29.3l.3 .2M304 29.3v1" fill="none" stroke="#f00" stroke-width=".2"/>
<path d="M313.5 29.1l.7-.3-1 1zM314.2 28.8a.94 .94 0 0 1 1 1zM315.2 29.8a.94 .94 0 0 1-1 1zM313.2 29.8l1 1a.94 .94 0 0 1-1-1z" fill="#400000" stroke="#f00" stroke-width=".2"/>
<path d="M313.2 29.8l1-1 1 1-1 1z" fill="#400000"/>
<path d="M313.9 30.1l.3 .2M314.2 29.3v1M314.4 30.1l-.2 .2" fill="none" stroke="#f00" stroke-width=".2"/>
<path d="M181.4 153.7h2.1v7.6h-2.1z" fill="#c8c8aa" stroke="#800000" stroke-width=".4"/>
<path d="M182.5 151.1v2.6M182.5 161.3v2.5" fill="none" stroke="#800000" stroke-width=".4"/>
<path d="M287 154.9h2v7.6h-2z" fill="#c8c8aa" stroke="#800000" stroke-width=".4"/>
<path d="M288 152.4v2.5M288 162.5v2.6" fill="none" stroke="#800000" stroke-width=".4"/>
<path d="M303.1 166.1l.4-.2-.5 .5zM303.5 165.9l.4 .2 .1 .3zM303.5 166.9l.5-.5-.1 .3zM303 166.4l.5 .5-.4-.2z" fill="#004000" stroke="#004000" stroke-width=".4"/>
<path d="M303 166.4l.5-.5 .5 .5-.5 .5z" fill="#004000"/>
<path d="M196.3 166l.3-.1-.5 .5zM196.6 165.9l.3 .1 .2 .4zM196.6 166.9l.5-.5-.2 .4zM196.1 166.4l.5 .5-.3-.1z" fill="#004000" stroke="#004000" stroke-width=".4"/>
<path d="M196.1 166.4l.5-.5 .5 .5-.5 .5z" fill="#004000"/>
<path d="M191.5 147.7l.3-.1-.5 .5zM191.8 147.6l.4 .2 .1 .3zM192.3 148.1l-.1 .3-.4 .2zM191.3 148.1l.5 .5-.4-.2z" fill="#004000" stroke="#004000" stroke-width=".4"/>
<path d="M191.8 147.6l.5 .5-.5 .5-.5-.5z" fill="#004000"/>
<path d="M298 148l.4-.2-.5 .5zM298.4 147.8l.4 .2 .1 .3zM298.4 148.8l.5-.5-.2 .4zM297.9 148.3l.5 .5-.4-.2z" fill="#004000" stroke="#004000" stroke-width=".4"/>
<path d="M297.9 148.3l.5-.5 .5 .5-.5 .5z" fill="#004000"/>
<path d="M125.8 170l.3-.1-.5 .5zM126.1 169.9l.4 .2 .1 .3zM126.6 170.4l-.2 .4-.3 .1zM125.6 170.4l.5 .5-.3-.1z" fill="#004000" stroke="#004000" stroke-width=".4"/>
<path d="M126.1 169.9l.5 .5-.5 .5-.5-.5z" fill="#004000"/>
<path d="M125.7 152.3l.4-.2-.5 .5zM126.1 152.1l.4 .2 .1 .3zM126.6 152.6l-.2 .4-.3 .1zM125.6 152.6l.5 .5-.3-.1z" fill="#004000" stroke="#004000" stroke-width=".4"/>
<path d="M125.6 152.6l.5-.5 .5 .5-.5 .5z" fill="#004000"/>
<path d="M140.9 152.3l.4-.2-.5 .5zM141.3 152.1l.4 .2 .1 .3zM141.3 153.1l.5-.5-.2 .4zM140.8 152.6l.5 .5-.3-.1z" fill="#004000" stroke="#004000" stroke-width=".4"/>
<path d="M140.8 152.6l.5-.5 .5 .5-.5 .5z" fill="#004000"/>
<path d="M140.7 170l.3-.1-.5 .5zM141 169.9l.4 .2 .1 .3zM141.5 170.4l-.2 .4-.3 .1zM140.5 170.4l.5 .5-.3-.1z" fill="#004000" stroke="#004000" stroke-width=".4"/>
<path d="M141 169.9l.5 .5-.5 .5-.5-.5z" fill="#004000"/>
<path d="M100.5 82.3l.4-.2-.5 .5zM100.9 82.1l.4 .2 .1 .3zM100.9 83.1l.5-.5-.1 .3zM100.4 82.6l.5 .5-.3-.1z" fill="#004000" stroke="#004000" stroke-width=".4"/>
<path d="M100.4 82.6l.5-.5 .5 .5-.5 .5z" fill="#004000"/>
<path d="M125.3 104.6l.3-.1-.5 .5zM125.6 104.5l.4 .2 .1 .3zM125.6 105.5l.5-.5-.2 .4zM125.1 105l.5 .5-.4-.2z" fill="#004000" stroke="#004000" stroke-width=".4"/>
<path d="M125.6 104.5l.5 .5-.5 .5-.5-.5z" fill="#004000"/>
<path d="M108.7 104.6l.3-.1-.5 .5zM109 104.5l.4 .2 .1 .3zM109 105.5l.5-.5-.2 .4zM108.5 105l.5 .5-.4-.2z" fill="#004000" stroke="#004000" stroke-width=".4"/>
<path d="M109 104.5l.5 .5-.5 .5-.5-.5z" fill="#004000"/>
<path d="M73.6 87.4l.4-.2-.5 .5zM74 87.2l.4 .2 .1 .3zM74.5 87.7l-.1 .3-.4 .2zM73.5 87.7l.5 .5-.4-.2z" fill="#004000" stroke="#004000" stroke-width=".4"/>
<path d="M73.5 87.7l.5-.5 .5 .5-.5 .5z" fill="#004000"/>
<path d="M77 82.2l.3-.1-.5 .5zM77.3 82.1l.3 .1 .2 .4zM77.3 83.1l.5-.5-.2 .4zM76.8 82.6l.5 .5-.4-.2z" fill="#004000" stroke="#004000" stroke-width=".4"/>
<path d="M77.3 82.1l.5 .5-.5 .5-.5-.5z" fill="#004000"/>
<path d="M303.1 115.3l.4-.2-.5 .5zM303.5 115.1l.4 .2 .1 .3zM304 115.6l-.1 .3-.4 .2zM303 115.6l.5 .5-.4-.2z" fill="#004000" stroke="#004000" stroke-width=".4"/>
<path d="M303 115.6l.5-.5 .5 .5-.5 .5z" fill="#004000"/>
<path d="M259.1 180.1v-1.3h4v1.3" fill="none" stroke="#800000" stroke-width=".4"/>
<g fill="#c8c8aa" stroke="#800000" stroke-width=".4">
<path d="M258.7 181l.4-.2-.5 .5zM259.1 180.8l.3 .1 .2 .4zM259.6 181.3l-.1 .3-.4 .2zM258.6 181.3l.5 .5-.4-.2z"/>
<path d="M262.7 181l.4-.2-.5 .5zM263.1 180.8l.3 .1 .2 .4zM263.1 181.8l.5-.5-.1 .3zM262.6 181.3l.5 .5-.4-.2z"/>
</g>
<g fill="#c8c8aa">
<path d="M258.6 181.3l.5-.5 .5 .5-.5 .5z"/>
<path d="M262.6 181.3l.5-.5 .5 .5-.5 .5z"/>
</g>
<path d="M256 181.3h2.6M263.6 181.3h2.6" fill="none" stroke="#800000" stroke-width=".4"/>
<path d="M255.3 178.1l.7-.3-1 1zM256 177.8a.94 .94 0 0 1 1 1zM256 179.8l1-1a.94 .94 0 0 1-1 1zM255 178.8l1 1a.94 .94 0 0 1-1-1z" fill="#400000" stroke="#f00" stroke-width=".2"/>
<path d="M256 177.8l1 1-1 1-1-1z" fill="#400000"/>
<path d="M256 178.3l-.2 .2M256 178.3l.3 .2M256 178.3v1" fill="none" stroke="#f00" stroke-width=".2"/>
<path d="M265.5 178.1l.7-.3-1 1zM266.2 177.8a.94 .94 0 0 1 1 1zM267.2 178.8a.94 .94 0 0 1-1 1zM265.2 178.8l1 1a.94 .94 0 0 1-1-1z" fill="#400000" stroke="#f00" stroke-width=".2"/>
<path d="M265.2 178.8l1-1 1 1-1 1z" fill="#400000"/>
<path d="M265.9 179.1l.3 .2M266.2 178.3v1M266.4 179.1l-.2 .2" fill="none" stroke="#f00" stroke-width=".2"/>
<path d="M191.4 112.8l.4-.2-.5 .5zM191.8 112.6l.4 .2 .1 .3zM192.3 113.1l-.1 .3-.4 .2zM191.3 113.1l.5 .5-.4-.2z" fill="#004000" stroke="#004000" stroke-width=".4"/>
<path d="M191.3 113.1l.5-.5 .5 .5-.5 .5z" fill="#004000"/>
<path d="M44.3 167.9h5.1v5.1h-5.1z" fill="#c8c8aa" stroke="#800000" stroke-width=".4"/>
<path d="M47.6 170.4h6.8" fill="none" stroke="#800000" stroke-width=".4"/>
<path d="M46.3 169.9l.5-.2-.7 .7zM46.8 169.7a.68 .68 0 0 1 .7 .7zM46.8 171.1l.7-.7a.68 .68 0 0 1-.7 .7zM46.1 170.4l.7 .7a.68 .68 0 0 1-.7-.7z" fill="#000" stroke="#800000" stroke-width=".4"/>
<path d="M46.8 169.7l.7 .7-.7 .7-.7-.7z" fill="#000"/>
<path d="M191.5 31.9l.3-.1-.5 .5zM191.8 31.8l.4 .2 .1 .3zM192.3 32.3l-.1 .3-.4 .2zM191.3 32.3l.5 .5-.4-.2z" fill="#004000" stroke="#004000" stroke-width=".4"/>
<path d="M191.8 31.8l.5 .5-.5 .5-.5-.5z" fill="#004000"/>
<path d="M196.3 64.4l.3-.1-.5 .5zM196.6 64.3l.3 .1 .2 .4zM196.6 65.3l.5-.5-.2 .4zM196.1 64.8l.5 .5-.3-.1z" fill="#004000" stroke="#004000" stroke-width=".4"/>
<path d="M196.1 64.8l.5-.5 .5 .5-.5 .5z" fill="#004000"/>
<path d="M298.1 31.9l.3-.1-.5 .5zM298.4 31.8l.3 .1 .2 .4zM298.4 32.8l.5-.5-.2 .4zM297.9 32.3l.5 .5-.3-.1z" fill="#004000" stroke="#004000" stroke-width=".4"/>
<path d="M298.4 31.8l.5 .5-.5 .5-.5-.5z" fill="#004000"/>
<path d="M303.2 64.4l.3-.1-.5 .5zM303.5 64.3l.3 .1 .2 .4zM304 64.8l-.1 .3-.4 .2zM303 64.8l.5 .5-.4-.2z" fill="#004000" stroke="#004000" stroke-width=".4"/>
<path d="M303 64.8l.5-.5 .5 .5-.5 .5z" fill="#004000"/>
<path d="M149.1 82.2l.3-.1-.5 .5zM149.4 82.1l.4 .2 .1 .3zM149.9 82.6l-.1 .3-.4 .2zM148.9 82.6l.5 .5-.4-.2z" fill="#004000" stroke="#004000" stroke-width=".4"/>
<path d="M149.4 82.1l.5 .5-.5 .5-.5-.5z" fill="#004000"/>
<path d="M163.1 82.2l.3-.1-.5 .5zM163.4 82.1l.4 .2 .1 .3zM163.9 82.6l-.1 .3-.4 .2zM162.9 82.6l.5 .5-.3-.1z" fill="#004000" stroke="#004000" stroke-width=".4"/>
<path d="M163.4 82.1l.5 .5-.5 .5-.5-.5z" fill="#004000"/>
<g font-size="4.2" fill="#000080">
<text x="308.7" y="207.8">ЯКШГ.000.000.01</text>
<text x="272.7" y="223.2">Расширитель портов DS1820</text>
<text x="294.7" y="230.3">2 X 5</text>
</g>
<text font-size="3.2" fill="#000080" x="82.1" y="11.2" transform="rotate(-180 82.1 11.2)">Расширитель портов DS1820</text>
<g font-size="2.8">
<text x="203" y="28.7">JP2</text>
<text x="306.4" y="28.7">JP3</text>
<text x="222.1" y="33.3">U2</text>
<text x="323.7" y="33.3">U8</text>
<text x="222.1" y="58.7">U3</text>
<text x="323.7" y="58.7">U9</text>
<text x="117.5" y="73.8">U1</text>
<text x="59.4" y="79">J13</text>
<text x="82.4" y="80.3">FU1</text>
<text x="153.8" y="79">JP1</text>
<text x="222.1" y="84.1">U4</text>
<text x="323.7" y="84.1">U10</text>
<text x="89.9" y="95.7">C9</text>
<text x="113.1" y="95.5">C6</text>
<text x="59.4" y="101.8">J33</text>
<text x="222.2" y="109.5">U5</text>
<text x="323.7" y="109.5">U11</text>
<text x="222.1" y="134.8">U6</text>
<text x="323.7" y="134.8">U12</text>
<text x="68.9" y="161.6">C1</text>
<text x="84.1" y="161.6">C2</text>
<text x="99.3" y="161.6">C3</text>
<text x="114.6" y="161.6">C4</text>
<text x="130.1" y="161.6">C5</text>
<text x="145.6" y="161.6">C7</text>
<text x="160" y="161.6">C8</text>
<text x="184.9" y="156.2">R1</text>
<text x="222.1" y="160.2">U7</text>
<text x="290.5" y="157.5">R2</text>
<text x="323.7" y="160.2">U13</text>
<text x="44.1" y="166.8">J1</text>
<text x="258.3" y="177.7">JP4</text>
</g>
<text font-size="2.8" fill="#000080" x="173.8" y="253.2">Port_extender_01.pdsprj</text>
<g font-size="2.5" fill="#000080">
<text x="252.7" y="230.3">28.10.2018</text>
<text x="254.2" y="235">12:47:06</text>
</g>
<g font-size="2.1" fill="#000080">
<text x="9.3" y="42.7" transform="rotate(-90 9.3 42.7)">Перв. примен.</text>
<text x="9.5" y="86.3" transform="rotate(-90 9.5 86.3)">Справ. №</text>
<text x="9.3" y="141.9" transform="rotate(-90 9.3 141.9)">Подп. и дата</text>
<text x="9.5" y="165.2" transform="rotate(-90 9.5 165.2)">Инв. № дубл.</text>
<text x="9.3" y="192.2" transform="rotate(-90 9.3 192.2)">Взам. инв. №</text>
<text x="9.5" y="221.1" transform="rotate(-90 9.5 221.1)">Подп. и дата</text>
<text x="332.2" y="216.1">Лит.</text>
<text x="195.1" y="225.5">Изм.</text>
<text x="218.4" y="225.2">№ докум.</text>
<text x="240" y="225.5">Подп.</text>
<text x="195.3" y="230.1">Разраб.</text>
<text x="195.3" y="234.6">Пров.</text>
<text x="195.3" y="239.2">Т.контр.</text>
<text x="340.8" y="234.9">1</text>
<text x="364.1" y="234.9">1</text>
<text x="195.3" y="244">Н.контр.</text>
<text x="9.5" y="246.5" transform="rotate(-90 9.5 246.5)">Инв. № подл.</text>
<text x="195.6" y="248.4">Утв.</text>
<text x="239" y="248.1">Ревиз.</text>
<text x="254.1" y="248.4">V 01</text>
<text x="154" y="253">Файл проекта:</text>
<text x="282.2" y="253.1">Формат А3</text>
<text x="339.3" y="253.1">Изменен:</text>
</g>
<g font-size="1.8">
<text x="192.4" y="23.4" transform="rotate(-90 192.4 23.4)">+3V3</text>
<text x="299" y="22.7" transform="rotate(-90 299 22.7)">+3V3</text>
<text x="203" y="34.8">JUMPER</text>
<text x="306.4" y="34.8">JUMPER</text>
<text x="218.8" y="41.4">3</text>
<text x="218.8" y="38.8">2</text>
<text x="218.8" y="36.3">1</text>
<text x="320.4" y="41.4">3</text>
<text x="320.4" y="38.8">2</text>
<text x="320.4" y="36.3">1</text>
<text x="218.8" y="43.9">4</text>
<text x="320.4" y="43.9">4</text>
<text x="222.1" y="49.1">RJ11_6P4C</text>
<text x="323.7" y="49.1">RJ11_6P4C</text>
<text x="218.8" y="64.2">2</text>
<text x="218.8" y="61.7">1</text>
<text x="320.4" y="64.2">2</text>
<text x="320.4" y="61.7">1</text>
<text x="109.6" y="70.9" transform="rotate(-90 109.6 70.9)">+5V0</text>
<text x="218.8" y="69.3">4</text>
<text x="218.8" y="66.8">3</text>
<text x="320.4" y="69.3">4</text>
<text x="320.4" y="66.8">3</text>
<text x="117.5" y="76.6">AMS1117</text>
<text x="222.1" y="74.5">RJ11_6P4C</text>
<text x="323.7" y="74.5">RJ11_6P4C</text>
<text x="67.3" y="82">1</text>
<text x="114.1" y="82">3</text>
<text x="119" y="83.2">VI</text>
<text x="134.2" y="83.2">VO</text>
<text x="140.5" y="82">2</text>
<text x="171.3" y="83.2">+3V3</text>
<text x="67.3" y="84.6">2</text>
<text x="67.3" y="87.1">3</text>
<text x="82.4" y="85.9">500mA</text>
<text x="126.2" y="89" transform="rotate(-90 126.2 89)">GND</text>
<text x="131" y="89" transform="rotate(-90 131 89)">VO</text>
<text x="153.8" y="85.1">JUMPER</text>
<text x="218.8" y="89.6">2</text>
<text x="218.8" y="87.1">1</text>
<text x="320.4" y="89.6">2</text>
<text x="320.4" y="87.1">1</text>
<text x="59.4" y="92.3">CON_POWER</text>
<text x="125" y="93.8" transform="rotate(-90 125 93.8)">1</text>
<text x="129.8" y="93.8" transform="rotate(-90 129.8 93.8)">4</text>
<text x="218.8" y="94.7">4</text>
<text x="218.8" y="92.2">3</text>
<text x="320.4" y="94.7">4</text>
<text x="320.4" y="92.2">3</text>
<text x="91.7" y="99">47u</text>
<text x="113.1" y="98.3">100n</text>
<text x="222.1" y="99.9">RJ11_6P4C</text>
<text x="323.7" y="99.9">RJ11_6P4C</text>
<text x="67.3" y="104.9">1</text>
<text x="67.3" y="107.4">2</text>
<text x="59.4" y="112.6">TBLOCK-I2</text>
<text x="218.9" y="112.5">1</text>
<text x="320.4" y="112.5">1</text>
<text x="218.9" y="117.6">3</text>
<text x="218.9" y="115">2</text>
<text x="320.4" y="117.6">3</text>
<text x="320.4" y="115">2</text>
<text x="218.9" y="120.1">4</text>
<text x="222.2" y="125.3">RJ11_6P4C</text>
<text x="320.4" y="120.1">4</text>
<text x="323.7" y="125.3">RJ11_6P4C</text>
<text x="218.8" y="137.8">1</text>
<text x="320.4" y="137.8">1</text>
<text x="65.4" y="143.2" transform="rotate(-90 65.4 143.2)">+3V3</text>
<text x="218.8" y="142.9">3</text>
<text x="218.8" y="140.4">2</text>
<text x="320.4" y="142.9">3</text>
<text x="320.4" y="140.4">2</text>
<text x="218.8" y="145.4">4</text>
<text x="320.4" y="145.4">4</text>
<text x="222.1" y="150.6">RJ11_6P4C</text>
<text x="323.7" y="150.6">RJ11_6P4C</text>
<text x="184.9" y="159.1">3.3K</text>
<text x="290.5" y="160.3">3.3K</text>
<text x="68.9" y="164.4">100n</text>
<text x="84.1" y="164.4">100n</text>
<text x="99.3" y="164.4">100n</text>
<text x="114.6" y="164.4">100n</text>
<text x="130.1" y="164.4">100n</text>
<text x="145.6" y="166">47u</text>
<text x="160.6" y="165.7">47u</text>
<text x="218.8" y="165.8">2</text>
<text x="218.8" y="163.2">1</text>
<text x="320.4" y="165.8">2</text>
<text x="320.4" y="163.2">1</text>
<text x="51.9" y="169.8">1</text>
<text x="218.8" y="170.8">4</text>
<text x="218.8" y="168.3">3</text>
<text x="320.4" y="170.8">4</text>
<text x="320.4" y="168.3">3</text>
<text x="44.1" y="175">CONN-SIL1</text>
<text x="222.1" y="176">RJ11_6P4C</text>
<text x="323.7" y="176">RJ11_6P4C</text>
<text x="258.3" y="183.8">JUMPER</text>
</g>
<g font-size="1.8" fill="#800000">
<text x="239.2" y="41.5">INPUT 1</text>
<text x="343.1" y="42">INPUT 2</text>
<text x="242.6" y="67.2">1</text>
<text x="344.2" y="66.9">6</text>
<text x="242.6" y="92.8">2</text>
<text x="343.6" y="93.3">7</text>
<text x="242.6" y="118.2">3</text>
<text x="344.2" y="117.2">8</text>
<text x="344.2" y="144">9</text>
<text x="242.6" y="144.3">4</text>
<text x="242.3" y="170.2">5</text>
<text x="344.2" y="169.2">10</text>
</g>
<g font-size="1.8" fill="#000080">
<text x="211.3" y="230.4">Мосейчук А.В.</text>
<text x="351.8" y="253.1">28.10.2018</text>
<text x="364.5" y="253.1">12:47:06</text>
</g>
</svg>
